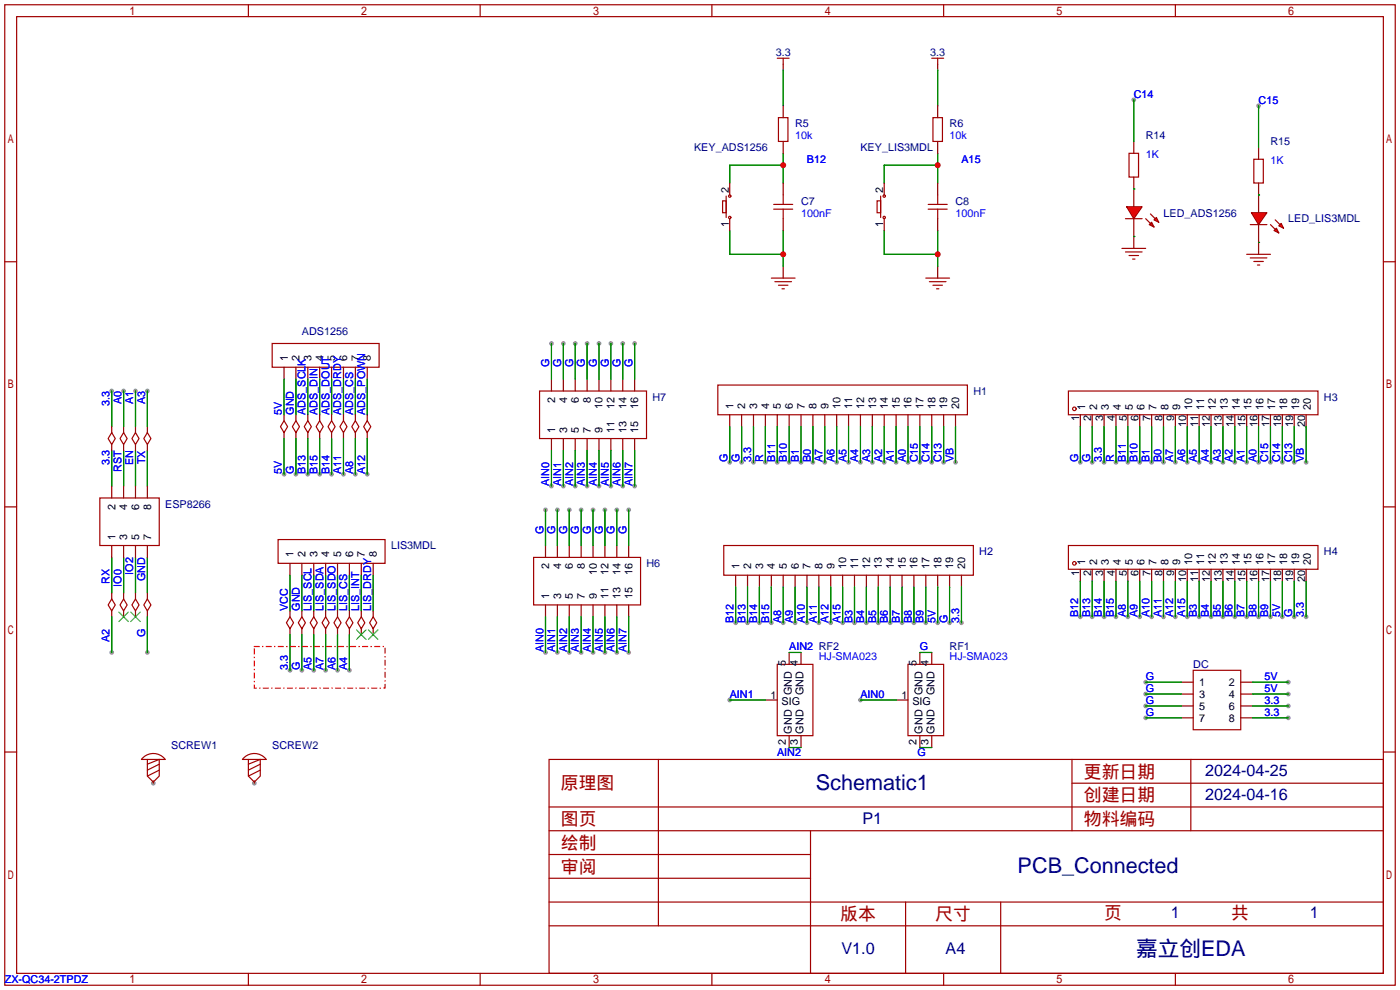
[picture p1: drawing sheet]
<svg xmlns="http://www.w3.org/2000/svg" width="299mm" height="212mm" viewBox="0 0 299 212" stroke-linecap="round" stroke-linejoin="round" font-family="sans-serif">
<g fill="#999">
<circle cx="32.8" cy="167.4" r=".51"/>
<circle cx="54.4" cy="167.4" r=".51"/>
<circle cx="230.9" cy="98.8" r=".51"/>
<circle cx="233.4" cy="98.8" r=".51"/>
<circle cx="236" cy="98.8" r=".51"/>
<circle cx="238.5" cy="98.8" r=".51"/>
<circle cx="243.6" cy="98.8" r=".51"/>
<circle cx="241" cy="98.8" r=".51"/>
<circle cx="248.7" cy="98.8" r=".51"/>
<circle cx="246.1" cy="98.8" r=".51"/>
<circle cx="279.1" cy="98.8" r=".51"/>
<circle cx="276.6" cy="98.8" r=".51"/>
<circle cx="274.1" cy="98.8" r=".51"/>
<circle cx="271.5" cy="98.8" r=".51"/>
<circle cx="269" cy="98.8" r=".51"/>
<circle cx="266.4" cy="98.8" r=".51"/>
<circle cx="263.9" cy="98.8" r=".51"/>
<circle cx="261.4" cy="98.8" r=".51"/>
<circle cx="258.8" cy="98.8" r=".51"/>
<circle cx="256.3" cy="98.8" r=".51"/>
<circle cx="253.7" cy="98.8" r=".51"/>
<circle cx="251.2" cy="98.8" r=".51"/>
<circle cx="230.9" cy="131.8" r=".51"/>
<circle cx="233.4" cy="131.8" r=".51"/>
<circle cx="236" cy="131.8" r=".51"/>
<circle cx="238.5" cy="131.8" r=".51"/>
<circle cx="241" cy="131.8" r=".51"/>
<circle cx="243.6" cy="131.8" r=".51"/>
<circle cx="246.1" cy="131.8" r=".51"/>
<circle cx="248.7" cy="131.8" r=".51"/>
<circle cx="251.2" cy="131.8" r=".51"/>
<circle cx="256.3" cy="131.8" r=".51"/>
<circle cx="258.8" cy="131.8" r=".51"/>
<circle cx="261.4" cy="131.8" r=".51"/>
<circle cx="263.9" cy="131.8" r=".51"/>
<circle cx="266.4" cy="131.8" r=".51"/>
<circle cx="269" cy="131.8" r=".51"/>
<circle cx="271.5" cy="131.8" r=".51"/>
<circle cx="274.1" cy="131.8" r=".51"/>
<circle cx="276.6" cy="131.8" r=".51"/>
<circle cx="279.1" cy="131.8" r=".51"/>
<circle cx="253.7" cy="131.8" r=".51"/>
<circle cx="157.2" cy="133.1" r=".51"/>
<circle cx="159.8" cy="133.1" r=".51"/>
<circle cx="162.3" cy="133.1" r=".51"/>
<circle cx="164.8" cy="133.1" r=".51"/>
<circle cx="167.4" cy="133.1" r=".51"/>
<circle cx="169.9" cy="133.1" r=".51"/>
<circle cx="172.5" cy="133.1" r=".51"/>
<circle cx="175" cy="133.1" r=".51"/>
<circle cx="177.5" cy="133.1" r=".51"/>
<circle cx="182.6" cy="133.1" r=".51"/>
<circle cx="185.2" cy="133.1" r=".51"/>
<circle cx="187.7" cy="133.1" r=".51"/>
<circle cx="190.2" cy="133.1" r=".51"/>
<circle cx="192.8" cy="133.1" r=".51"/>
<circle cx="195.3" cy="133.1" r=".51"/>
<circle cx="197.9" cy="133.1" r=".51"/>
<circle cx="200.4" cy="133.1" r=".51"/>
<circle cx="202.9" cy="133.1" r=".51"/>
<circle cx="205.5" cy="133.1" r=".51"/>
<circle cx="180.1" cy="133.1" r=".51"/>
<circle cx="156" cy="98.8" r=".51"/>
<circle cx="158.5" cy="98.8" r=".51"/>
<circle cx="161" cy="98.8" r=".51"/>
<circle cx="163.6" cy="98.8" r=".51"/>
<circle cx="168.7" cy="98.8" r=".51"/>
<circle cx="166.1" cy="98.8" r=".51"/>
<circle cx="173.7" cy="98.8" r=".51"/>
<circle cx="171.2" cy="98.8" r=".51"/>
<circle cx="204.2" cy="98.8" r=".51"/>
<circle cx="201.7" cy="98.8" r=".51"/>
<circle cx="199.1" cy="98.8" r=".51"/>
<circle cx="196.6" cy="98.8" r=".51"/>
<circle cx="194.1" cy="98.8" r=".51"/>
<circle cx="191.5" cy="98.8" r=".51"/>
<circle cx="189" cy="98.8" r=".51"/>
<circle cx="186.4" cy="98.8" r=".51"/>
<circle cx="183.9" cy="98.8" r=".51"/>
<circle cx="181.4" cy="98.8" r=".51"/>
<circle cx="178.8" cy="98.8" r=".51"/>
<circle cx="176.3" cy="98.8" r=".51"/>
<circle cx="23.9" cy="83.6" r=".51"/>
<circle cx="23.9" cy="139.4" r=".51"/>
<circle cx="26.4" cy="83.6" r=".51"/>
<circle cx="29" cy="83.6" r=".51"/>
<circle cx="31.5" cy="83.6" r=".51"/>
<circle cx="31.5" cy="139.4" r=".51"/>
<circle cx="62" cy="143.3" r=".51"/>
<circle cx="64.5" cy="143.3" r=".51"/>
<circle cx="74.7" cy="143.3" r=".51"/>
<circle cx="67.1" cy="143.3" r=".51"/>
<circle cx="69.6" cy="143.3" r=".51"/>
<circle cx="72.1" cy="143.3" r=".51"/>
<circle cx="275.3" cy="145.8" r=".51"/>
<circle cx="275.3" cy="148.3" r=".51"/>
<circle cx="275.3" cy="150.9" r=".51"/>
<circle cx="275.3" cy="153.4" r=".51"/>
<circle cx="244.9" cy="145.8" r=".51"/>
<circle cx="244.9" cy="148.3" r=".51"/>
<circle cx="244.9" cy="150.9" r=".51"/>
<circle cx="244.9" cy="153.4" r=".51"/>
<circle cx="60.7" cy="101.3" r=".51"/>
<circle cx="63.2" cy="101.3" r=".51"/>
<circle cx="65.8" cy="101.3" r=".51"/>
<circle cx="68.3" cy="101.3" r=".51"/>
<circle cx="70.9" cy="101.3" r=".51"/>
<circle cx="73.4" cy="101.3" r=".51"/>
<circle cx="75.9" cy="101.3" r=".51"/>
<circle cx="78.5" cy="101.3" r=".51"/>
<circle cx="116.6" cy="139.4" r=".51"/>
<circle cx="119.1" cy="139.4" r=".51"/>
<circle cx="121.7" cy="139.4" r=".51"/>
<circle cx="124.2" cy="139.4" r=".51"/>
<circle cx="129.3" cy="139.4" r=".51"/>
<circle cx="131.8" cy="139.4" r=".51"/>
<circle cx="134.4" cy="139.4" r=".51"/>
<circle cx="126.7" cy="139.4" r=".51"/>
<circle cx="116.6" cy="109" r=".51"/>
<circle cx="119.1" cy="109" r=".51"/>
<circle cx="121.7" cy="109" r=".51"/>
<circle cx="124.2" cy="109" r=".51"/>
<circle cx="126.7" cy="109" r=".51"/>
<circle cx="129.3" cy="109" r=".51"/>
<circle cx="131.8" cy="109" r=".51"/>
<circle cx="134.4" cy="109" r=".51"/>
<circle cx="242.3" cy="21.3" r=".51"/>
<circle cx="269" cy="22.6" r=".51"/>
<circle cx="117.9" cy="103.9" r=".51"/>
<circle cx="120.4" cy="103.9" r=".51"/>
<circle cx="122.9" cy="103.9" r=".51"/>
<circle cx="125.5" cy="103.9" r=".51"/>
<circle cx="130.6" cy="103.9" r=".51"/>
<circle cx="133.1" cy="103.9" r=".51"/>
<circle cx="135.6" cy="103.9" r=".51"/>
<circle cx="128" cy="103.9" r=".51"/>
<circle cx="117.9" cy="73.4" r=".51"/>
<circle cx="120.4" cy="73.4" r=".51"/>
<circle cx="122.9" cy="73.4" r=".51"/>
<circle cx="125.5" cy="73.4" r=".51"/>
<circle cx="128" cy="73.4" r=".51"/>
<circle cx="130.6" cy="73.4" r=".51"/>
<circle cx="133.1" cy="73.4" r=".51"/>
<circle cx="135.6" cy="73.4" r=".51"/>
<circle cx="183.9" cy="149.6" r=".51"/>
<circle cx="156" cy="149.6" r=".51"/>
</g>
<g fill="none" stroke="#a10000" stroke-width=".25">
<path d="M1 1h297.2v209.6h-297.2zM3.6 3.6h292.1v204.4h-292.1zM53.1 1v2.6M102.6 1v2.6M152.1 1v2.6M166.1 12.4h2.6M167.4 12.4v1.3M199.1 12.4h2.6M200.4 12.4v1.3M201.7 1v2.6M251.2 1v2.6M166.4 25.1h2v5.1h-2z"/>
<path d="M199.4 25.1h2v5.1h-2zM241.3 32.8h2v5h-2zM1 55.9h2.6M154.4 42.9h.8v2.6h-.8zM155.2 41.9v4.6M164.8 59.4h5.1M165.4 44.7h4M165.4 43.7h4M167.4 41.7v2M167.4 44.7v2M187.5 42.9h.7v2.6h-.7zM188.2 41.9v4.6"/>
<path d="M197.9 59.4h5M198.4 44.7h4M198.4 43.7h4M200.4 41.7v2M200.4 44.7v2M239.8 53.1h5.1M240.5 53.8h3.6M240.5 46.7h3.6M241.3 54.6h2M242.1 55.4h.5M295.7 55.9h2.5M58.2 73.4h22.8v5.1h-22.8z"/>
<path d="M165.6 60.2h3.6M166.4 61h2M167.1 61.7h.5M198.6 60.2h3.6M199.4 61h2M200.2 61.7h.5M23.9 92.5l.7 1.2-.7 1.3-.8-1.3zM26.4 92.5l.8 1.2-.8 1.3-.7-1.3zM29 92.5l.7 1.2-.7 1.3-.8-1.3zM31.5 92.5l.8 1.2-.8 1.3-.8-1.3zM60.7 89.9l.8 1.3-.8 1.3-.8-1.3zM63.2 89.9l.8 1.3-.8 1.3-.7-1.3z"/>
<path d="M65.8 89.9l.7 1.3-.7 1.3-.8-1.3zM68.3 89.9l.8 1.3-.8 1.3-.7-1.3zM70.9 89.9l.7 1.3-.7 1.3-.8-1.3zM73.4 89.9l.8 1.3-.8 1.3-.8-1.3zM75.9 89.9l.8 1.3-.8 1.3-.7-1.3zM78.5 89.9l.7 1.3-.7 1.3-.8-1.3zM153.4 82.3h53.4v6.3h-53.4zM228.3 83.6h53.4v5h-53.4zM1 108.3h2.6M21.3 106.4h12.7v10.2h-12.7zM59.4 115.3h22.9v5.1h-22.9zM114 119.1h22.9v10.2h-22.9z"/>
<path d="M154.7 116.6h53.3v6.3h-53.3zM228.3 116.6h53.4v5.1h-53.4zM295.7 108.3h2.5M23.9 128l.7 1.3-.7 1.3-.8-1.3zM26.4 128l.8 1.3-.8 1.3-.7-1.3zM29 128l.7 1.3-.7 1.3-.8-1.3zM31.5 128l.8 1.3-.8 1.3-.8-1.3zM62 131.8l.7 1.3-.7 1.3-.8-1.3zM64.5 131.8l.8 1.3-.8 1.3-.7-1.3zM67.1 131.8l.7 1.3-.7 1.3-.8-1.3zM69.6 131.8l.8 1.3-.8 1.3-.8-1.3zM72.1 131.8l.8 1.3-.8 1.3-.7-1.3z"/>
<path d="M74.7 131.8l.7 1.3-.7 1.3-.8-1.3zM77.2 131.8l.8 1.3-.8 1.3-.7-1.3zM79.8 131.8l.7 1.3-.7 1.3-.8-1.3zM255 143.3h10.2v12.7h-10.2zM1 160.7h2.6M117.3 162.3h178.4v45.7h-178.4zM117.3 177.5h178.4M117.3 172.5h178.4M140.7 162.3v35.6M173.2 177.5v30.5M229.1 162.3v15.2M229.1 167.4h66.6"/>
<path d="M254.5 162.3v15.2M295.7 160.7h2.5M117.3 182.6h55.9M117.3 197.9h178.4M117.3 192.8h178.4M117.3 187.7h55.9M193.5 192.8v15.2M213.9 192.8v15.2M53.1 208v2.6M102.6 208v2.6M152.1 208v2.6M201.7 208v2.6"/>
<path d="M251.2 208v2.6"/>
<circle cx="156" cy="41.9" r=".25"/>
<circle cx="156" cy="46.5" r=".25"/>
<circle cx="189" cy="41.9" r=".25"/>
<circle cx="189" cy="46.5" r=".25"/>
<circle cx="229.6" cy="87.4" r=".38"/>
<circle cx="229.6" cy="120.4" r=".38"/>
</g>
<g fill="none" stroke="#870000" stroke-width=".25">
<path d="M167.4 13.7v1.3M200.4 13.7v1.3M156 39.1v2.6M167.4 22.6v2.5M167.4 30.2v2.6M167.4 39.1v2.6M189 39.1v2.6M200.4 22.6v2.5M200.4 30.2v2.6M200.4 39.1v2.6M242.3 30.2v2.6M242.3 37.8v2.6"/>
<path d="M156 46.7v2.6M167.4 46.7v2.6M167.4 56.9v2.5M189 46.7v2.6M200.4 46.7v2.6M200.4 56.9v2.5M242.3 50.5v2.6M60.7 78.5v2.5M63.2 78.5v2.5M65.8 78.5v2.5M68.3 78.5v2.5M70.9 78.5v2.5"/>
<path d="M73.4 78.5v2.5M75.9 78.5v2.5M78.5 78.5v2.5M23.9 91.2v1.3M23.9 95v1.3M26.4 91.2v1.3M26.4 95v1.3M29 91.2v1.3M29 95v1.3M31.5 91.2v1.3M31.5 95v1.3M60.7 88.6v1.3"/>
<path d="M60.7 92.5v1.2M63.2 88.6v1.3M63.2 92.5v1.2M65.8 88.6v1.3M65.8 92.5v1.2M68.3 88.6v1.3M68.3 92.5v1.2M70.9 88.6v1.3M70.9 92.5v1.2M73.4 88.6v1.3M73.4 92.5v1.2M75.9 88.6v1.3"/>
<path d="M75.9 92.5v1.2M78.5 88.6v1.3M78.5 92.5v1.2M156 88.6v2.6M158.5 88.6v2.6M161 88.6v2.6M163.6 88.6v2.6M166.1 88.6v2.6M168.7 88.6v2.6M171.2 88.6v2.6M173.7 88.6v2.6M176.3 88.6v2.6"/>
<path d="M178.8 88.6v2.6M181.4 88.6v2.6M183.9 88.6v2.6M186.4 88.6v2.6M189 88.6v2.6M191.5 88.6v2.6M194.1 88.6v2.6M196.6 88.6v2.6M199.1 88.6v2.6M201.7 88.6v2.6M204.2 88.6v2.6M230.9 88.6v2.6"/>
<path d="M233.4 88.6v2.6M236 88.6v2.6M238.5 88.6v2.6M241 88.6v2.6M243.6 88.6v2.6M246.1 88.6v2.6M248.7 88.6v2.6M251.2 88.6v2.6M253.7 88.6v2.6M256.3 88.6v2.6M258.8 88.6v2.6M261.4 88.6v2.6"/>
<path d="M263.9 88.6v2.6M266.4 88.6v2.6M269 88.6v2.6M271.5 88.6v2.6M274.1 88.6v2.6M276.6 88.6v2.6M279.1 88.6v2.6M23.9 103.9v2.5M23.9 116.6v2.5M26.4 103.9v2.5M26.4 116.6v2.5M29 103.9v2.5"/>
<path d="M29 116.6v2.5M31.5 103.9v2.5M31.5 116.6v2.5M116.6 116.6v2.5M119.1 116.6v2.5M121.7 116.6v2.5M124.2 116.6v2.5M126.7 116.6v2.5M129.3 116.6v2.5M131.8 116.6v2.5M134.4 116.6v2.5M23.9 126.7v1.3"/>
<path d="M23.9 130.6v1.2M26.4 126.7v1.3M26.4 130.6v1.2M29 126.7v1.3M29 130.6v1.2M31.5 126.7v1.3M31.5 130.6v1.2M62 120.4v2.5M62 130.6v1.2M62 134.4v1.2M64.5 120.4v2.5M64.5 130.6v1.2"/>
<path d="M64.5 134.4v1.2M67.1 120.4v2.5M67.1 130.6v1.2M67.1 134.4v1.2M69.6 120.4v2.5M69.6 130.6v1.2M69.6 134.4v1.2M72.1 120.4v2.5M72.1 130.6v1.2M72.1 134.4v1.2M74.7 120.4v2.5M74.7 130.6v1.2"/>
<path d="M74.7 134.4v1.2M77.2 120.4v2.5M77.2 130.6v1.2M77.2 134.4v1.2M79.8 120.4v2.5M79.8 130.6v1.2M79.8 134.4v1.2M116.6 129.3v2.5M119.1 129.3v2.5M121.7 129.3v2.5M124.2 129.3v2.5M126.7 129.3v2.5"/>
<path d="M129.3 129.3v2.5M131.8 129.3v2.5M134.4 129.3v2.5M157.2 122.9v2.6M159.8 122.9v2.6M162.3 122.9v2.6M164.8 122.9v2.6M167.4 122.9v2.6M169.9 122.9v2.6M172.5 122.9v2.6M175 122.9v2.6M177.5 122.9v2.6"/>
<path d="M180.1 122.9v2.6M182.6 122.9v2.6M185.2 122.9v2.6M187.7 122.9v2.6M190.2 122.9v2.6M192.8 122.9v2.6M195.3 122.9v2.6M197.9 122.9v2.6M200.4 122.9v2.6M202.9 122.9v2.6M205.5 122.9v2.6M230.9 121.7v2.5"/>
<path d="M233.4 121.7v2.5M236 121.7v2.5M238.5 121.7v2.5M241 121.7v2.5M243.6 121.7v2.5M246.1 121.7v2.5M248.7 121.7v2.5M251.2 121.7v2.5M253.7 121.7v2.5M256.3 121.7v2.5M258.8 121.7v2.5M261.4 121.7v2.5"/>
<path d="M263.9 121.7v2.5M266.4 121.7v2.5M269 121.7v2.5M271.5 121.7v2.5M274.1 121.7v2.5M276.6 121.7v2.5M279.1 121.7v2.5M252.5 145.8h2.5M252.5 148.3h2.5M252.5 150.9h2.5M252.5 153.4h2.5M265.2 145.8h2.5"/>
<path d="M265.2 148.3h2.5M265.2 150.9h2.5M265.2 153.4h2.5"/>
</g>
<g fill="none" stroke="#008700" stroke-width=".25">
<path d="M167.4 15v7.6M200.4 15v7.6M167.4 32.8v6.3M167.4 35.3h-11.4v3.8M200.4 32.8v6.3M200.4 35.3h-11.4v3.8M242.3 21.3v8.9M156 49.3v5.1h11.4M167.4 49.3v7.6M189 49.3v5.1h11.4M200.4 49.3v7.6M23.9 83.6v7.6"/>
<path d="M23.9 96.3v7.6M26.4 83.6v7.6M26.4 96.3v7.6M29 83.6v7.6M29 96.3v7.6M31.5 83.6v7.6M31.5 96.3v7.6M60.7 81v7.6M60.7 93.7v7.6M63.2 81v7.6M63.2 93.7v7.6M65.8 81v7.6"/>
<path d="M65.8 93.7v7.6M68.3 81v7.6M68.3 93.7v7.6M70.9 81v7.6M70.9 93.7v7.6M73.4 81v7.6M73.4 93.7v7.6M75.9 81v7.6M75.9 93.7v7.6M78.5 81v7.6M78.5 93.7v7.6M156 91.2v7.6"/>
<path d="M158.5 91.2v7.6M161 91.2v7.6M163.6 91.2v7.6M166.1 91.2v7.6M168.7 91.2v7.6M171.2 91.2v7.6M173.7 91.2v7.6M176.3 91.2v7.6M178.8 91.2v7.6M181.4 91.2v7.6M183.9 91.2v7.6M186.4 91.2v7.6"/>
<path d="M189 91.2v7.6M191.5 91.2v7.6M194.1 91.2v7.6M196.6 91.2v7.6M199.1 91.2v7.6M201.7 91.2v7.6M204.2 91.2v7.6M230.9 91.2v7.6M233.4 91.2v7.6M236 91.2v7.6M238.5 91.2v7.6M241 91.2v7.6"/>
<path d="M243.6 91.2v7.6M246.1 91.2v7.6M248.7 91.2v7.6M251.2 91.2v7.6M253.7 91.2v7.6M256.3 91.2v7.6M258.8 91.2v7.6M261.4 91.2v7.6M263.9 91.2v7.6M266.4 91.2v7.6M269 91.2v7.6M271.5 91.2v7.6"/>
<path d="M274.1 91.2v7.6M276.6 91.2v7.6M279.1 91.2v7.6M23.9 119.1v7.6M26.4 119.1v7.6M29 119.1v7.6M31.5 119.1v7.6M116.6 109v7.6M119.1 109v7.6M121.7 109v7.6M124.2 109v7.6M126.7 109v7.6"/>
<path d="M129.3 109v7.6M131.8 109v7.6M134.4 109v7.6M23.9 131.8v7.6M31.5 131.8v7.6M62 122.9v7.7M62 135.6v7.7M64.5 122.9v7.7M64.5 135.6v7.7M67.1 122.9v7.7M67.1 135.6v7.7M69.6 122.9v7.7"/>
<path d="M69.6 135.6v7.7M72.1 122.9v7.7M72.1 135.6v7.7M74.7 122.9v7.7M74.7 135.6v7.7M77.2 122.9v7.7M79.8 122.9v7.7M116.6 131.8v7.6M119.1 131.8v7.6M121.7 131.8v7.6M124.2 131.8v7.6M126.7 131.8v7.6"/>
<path d="M129.3 131.8v7.6M131.8 131.8v7.6M134.4 131.8v7.6M157.2 125.5v7.6M159.8 125.5v7.6M162.3 125.5v7.6M164.8 125.5v7.6M167.4 125.5v7.6M169.9 125.5v7.6M172.5 125.5v7.6M175 125.5v7.6M177.5 125.5v7.6"/>
<path d="M180.1 125.5v7.6M182.6 125.5v7.6M185.2 125.5v7.6M187.7 125.5v7.6M190.2 125.5v7.6M192.8 125.5v7.6M195.3 125.5v7.6M197.9 125.5v7.6M200.4 125.5v7.6M202.9 125.5v7.6M205.5 125.5v7.6M230.9 124.2v7.6"/>
<path d="M233.4 124.2v7.6M236 124.2v7.6M238.5 124.2v7.6M241 124.2v7.6M243.6 124.2v7.6M246.1 124.2v7.6M248.7 124.2v7.6M251.2 124.2v7.6M253.7 124.2v7.6M256.3 124.2v7.6M258.8 124.2v7.6M261.4 124.2v7.6"/>
<path d="M263.9 124.2v7.6M266.4 124.2v7.6M269 124.2v7.6M271.5 124.2v7.6M274.1 124.2v7.6M276.6 124.2v7.6M279.1 124.2v7.6M244.9 145.8h7.6M244.9 148.3h7.6M244.9 150.9h7.6M244.9 153.4h7.6M267.7 145.8h7.6"/>
<path d="M267.7 148.3h7.6M267.7 150.9h7.6M267.7 153.4h7.6"/>
</g>
<path d="M25.4 130.8l2 2M27.4 130.8l-2 2M27.9 130.8l2.1 2M30 130.8l-2.1 2M76.2 134.6l2 2.1M78.2 134.6l-2 2.1M78.7 134.6l2.1 2.1M80.8 134.6l-2.1 2.1" fill="none" stroke="#3c3" stroke-width=".25"/>
<path d="M54.4 138.2h27.9v8.9h-27.9z" fill="none" stroke="#f00" stroke-width=".25" stroke-dasharray="1 .8 0 .8"/>
<g fill="#f00" stroke="#a10000" stroke-width=".25">
<path d="M240.8 44.2h3.3l-1.8 2.5z"/>
<path d="M246.6 47l.5-.5 .5 1z"/>
<path d="M245.6 48l.5-.5 .5 1z"/>
</g>
<path d="M268 34h2v5.1h-2zM244.9 46.7l1 1.1M245.9 45.7l1 1M266.4 54.4h5.1M267.2 55.1h3.6M267.2 48h3.6M268 55.9h2M268.7 56.6h.5" fill="none" stroke="#a10000" stroke-width=".25"/>
<path d="M269 31.5v2.5M269 39.1v2.6M242.3 40.4v3.8M242.3 46.7v3.8M269 51.8v2.6" fill="none" stroke="#870000" stroke-width=".25"/>
<path d="M269 22.6v8.9M242.3 40.4h.1M242.3 50.5h.1" fill="none" stroke="#008700" stroke-width=".25"/>
<g fill="#f00" stroke="#a10000" stroke-width=".25">
<path d="M267.5 45.5h3.3l-1.8 2.5z"/>
<path d="M273.3 48.3l.5-.5 .5 1z"/>
<path d="M272.3 49.3l.5-.5 .5 1z"/>
</g>
<g fill="none" stroke="#a10000" stroke-width=".25">
<path d="M271.5 48l1 1M272.5 47l1.1 1M115.3 83.6h22.9v10.1h-22.9zM166.1 142h7.6v15.2h-7.6zM194.1 142h7.6v15.2h-7.6zM30.7 161.8a3.2 3.2 0 0 1 4.6 .5h-5.1zM31.5 162.3v3.6l1.3 1.2 1.2-1.2v-3.6l-2.5 1M34 163.3l-2.5 1.3M34 164.6l-2.5 1.3M52.3 161.8a3.2 3.2 0 0 1 4.6 .5h-5.1zM53.1 162.3v3.6l1.3 1.2 1.2-1.2v-3.6l-2.5 1M55.6 163.3l-2.5 1.3"/>
<path d="M55.6 164.6l-2.5 1.3"/>
</g>
<g fill="none" stroke="#870000" stroke-width=".25">
<path d="M269 41.7v3.8M269 48v3.8M117.9 81v2.6M117.9 93.7v2.6M120.4 81v2.6M120.4 93.7v2.6M122.9 81v2.6M122.9 93.7v2.6M125.5 81v2.6M125.5 93.7v2.6M128 81v2.6M128 93.7v2.6"/>
<path d="M130.6 81v2.6M130.6 93.7v2.6M133.1 81v2.6M133.1 93.7v2.6M135.6 81v2.6M135.6 93.7v2.6M168.7 139.4v2.6M171.2 139.4v2.6M196.6 139.4v2.6M199.1 139.4v2.6M163.6 149.6h2.5M168.7 157.2v2.6"/>
<path d="M171.2 157.2v2.6M191.5 149.6h2.6M196.6 157.2v2.6M199.1 157.2v2.6M32.8 166.9v.5M54.4 166.9v.5"/>
</g>
<g fill="none" stroke="#008700" stroke-width=".25">
<path d="M269 41.7h.1M269 51.8h.1M117.9 73.4v7.6M120.4 73.4v7.6M122.9 73.4v7.6M125.5 73.4v7.6M128 73.4v7.6M130.6 73.4v7.6M133.1 73.4v7.6M135.6 73.4v7.6M117.9 96.3v7.6M120.4 96.3v7.6"/>
<path d="M122.9 96.3v7.6M125.5 96.3v7.6M128 96.3v7.6M130.6 96.3v7.6M133.1 96.3v7.6M135.6 96.3v7.6M168.7 139.4h2.5M196.6 139.4h2.5M156 149.6h7.6M168.7 159.8h2.5M183.9 149.6h7.6M196.6 159.8h2.5"/>
</g>
<g fill="#c00">
<circle cx="167.4" cy="54.4" r=".63"/>
<circle cx="167.4" cy="35.3" r=".63"/>
<circle cx="200.4" cy="54.4" r=".63"/>
<circle cx="200.4" cy="35.3" r=".63"/>
</g>
<g font-size="4.6" fill="#000080">
<text x="174.4" y="168.8">Schematic1</text>
<text x="217.5" y="186.6">PCB_Connected</text>
<text x="242.8" y="204.3">嘉立创EDA</text>
</g>
<g font-size="3.8" fill="#a00000">
<text x="231.6" y="166.2">更新日期</text>
<text x="119.9" y="168.7">原理图</text>
<text x="231.6" y="171.3">创建日期</text>
<text x="119.9" y="176.3">图页</text>
<text x="231.6" y="176.3">物料编码</text>
<text x="119.9" y="181.4">绘制</text>
<text x="119.9" y="186.5">审阅</text>
<text x="179.6" y="196.7">版本</text>
<text x="199.9" y="196.7">尺寸</text>
<text x="236" y="196.4">页</text>
<text x="263.1" y="196.4">共</text>
</g>
<g font-size="3.5" fill="#000080">
<text x="257.6" y="165.9">2024-04-25</text>
<text x="257.6" y="171">2024-04-16</text>
<text x="184.3" y="176">P1</text>
<text x="250.2" y="196.1">1</text>
<text x="280" y="196.1">1</text>
<text x="179.8" y="204">V1.0</text>
<text x="202.1" y="204">A4</text>
</g>
<g font-size="2.3" fill="#000080">
<text x="165.8" y="11.9">3.3</text>
<text x="198.8" y="11.9">3.3</text>
<text x="169.9" y="27.2">R5</text>
<text x="202.9" y="27.2">R6</text>
<text x="244.9" y="29.8">R14</text>
<text x="148.3" y="32.3">KEY_ADS1256</text>
<text x="183.9" y="32.3">KEY_LIS3MDL</text>
<text x="271.5" y="31">R15</text>
<text x="171.2" y="43.7">C7</text>
<text x="204.2" y="43.7">C8</text>
<text x="248.7" y="46.3">LED_ADS1256</text>
<text x="275.3" y="47.5">LED_LIS3MDL</text>
<text x="64.5" y="71.7">ADS1256</text>
<text x="139.4" y="85.6">H7</text>
<text x="208" y="84.4">H1</text>
<text x="283" y="85.6">H3</text>
<text x="35.3" y="108.5">ESP8266</text>
<text x="83.6" y="117.4">LIS3MDL</text>
<text x="209.3" y="118.7">H2</text>
<text x="283" y="118.7">H4</text>
<text x="138.2" y="121.2">H6</text>
<text x="202.9" y="139">RF1</text>
<text x="255" y="142.8">DC</text>
<text x="36.6" y="160.1">SCREW1</text>
<text x="58.2" y="160.1">SCREW2</text>
</g>
<g font-size="2.3" fill="#00f">
<text x="242.3" y="20.9">C14</text>
<text x="269" y="22.1">C15</text>
<text x="169.9" y="29.8">10k</text>
<text x="202.9" y="29.8">10k</text>
<text x="172.5" y="34.8">B12</text>
<text x="205.5" y="34.8">A15</text>
<text x="244.9" y="33.8">1K</text>
<text x="271.5" y="35.1">1K</text>
<text x="171.2" y="46.3">100nF</text>
<text x="204.2" y="46.3">100nF</text>
<text x="117.4" y="78.5" transform="rotate(-90 117.4 78.5)">G</text>
<text x="119.9" y="78.5" transform="rotate(-90 119.9 78.5)">G</text>
<text x="122.5" y="78.5" transform="rotate(-90 122.5 78.5)">G</text>
<text x="125" y="78.5" transform="rotate(-90 125 78.5)">G</text>
<text x="127.6" y="78.5" transform="rotate(-90 127.6 78.5)">G</text>
<text x="130.1" y="78.5" transform="rotate(-90 130.1 78.5)">G</text>
<text x="132.6" y="78.5" transform="rotate(-90 132.6 78.5)">G</text>
<text x="135.2" y="78.5" transform="rotate(-90 135.2 78.5)">G</text>
<text x="23.4" y="86.8" transform="rotate(-90 23.4 86.8)">3.3</text>
<text x="26" y="86.4" transform="rotate(-90 26 86.4)">A0</text>
<text x="28.5" y="86.4" transform="rotate(-90 28.5 86.4)">A1</text>
<text x="31" y="86.4" transform="rotate(-90 31 86.4)">A3</text>
<text x="60.2" y="88.6" transform="rotate(-90 60.2 88.6)">5V</text>
<text x="62.8" y="88.6" transform="rotate(-90 62.8 88.6)">GND</text>
<text x="65.3" y="88.6" transform="rotate(-90 65.3 88.6)">ADS_SCLK</text>
<text x="67.9" y="88.6" transform="rotate(-90 67.9 88.6)">ADS_DIN</text>
<text x="70.4" y="88.6" transform="rotate(-90 70.4 88.6)">ADS_DOUT</text>
<text x="72.9" y="88.6" transform="rotate(-90 72.9 88.6)">ADS_DRDY</text>
<text x="75.5" y="88.6" transform="rotate(-90 75.5 88.6)">ADS_CS</text>
<text x="78" y="88.6" transform="rotate(-90 78 88.6)">ADS_POWN</text>
<text x="23.4" y="99.5" transform="rotate(-90 23.4 99.5)">3.3</text>
<text x="26" y="100.9" transform="rotate(-90 26 100.9)">RST</text>
<text x="28.5" y="99.5" transform="rotate(-90 28.5 99.5)">EN</text>
<text x="31" y="99.2" transform="rotate(-90 31 99.2)">TX</text>
<text x="60.2" y="101.3" transform="rotate(-90 60.2 101.3)">5V</text>
<text x="62.8" y="101.3" transform="rotate(-90 62.8 101.3)">G</text>
<text x="65.3" y="101.3" transform="rotate(-90 65.3 101.3)">B13</text>
<text x="67.9" y="101.3" transform="rotate(-90 67.9 101.3)">B15</text>
<text x="70.4" y="101.3" transform="rotate(-90 70.4 101.3)">B14</text>
<text x="72.9" y="101.3" transform="rotate(-90 72.9 101.3)">A11</text>
<text x="75.5" y="101.3" transform="rotate(-90 75.5 101.3)">A8</text>
<text x="78" y="101.3" transform="rotate(-90 78 101.3)">A12</text>
<text x="155.5" y="98.8" transform="rotate(-90 155.5 98.8)">G</text>
<text x="158" y="98.8" transform="rotate(-90 158 98.8)">G</text>
<text x="160.6" y="98.8" transform="rotate(-90 160.6 98.8)">3.3</text>
<text x="163.1" y="98.8" transform="rotate(-90 163.1 98.8)">R</text>
<text x="165.7" y="98.8" transform="rotate(-90 165.7 98.8)">B11</text>
<text x="168.2" y="98.8" transform="rotate(-90 168.2 98.8)">B10</text>
<text x="170.7" y="98.8" transform="rotate(-90 170.7 98.8)">B1</text>
<text x="173.3" y="98.8" transform="rotate(-90 173.3 98.8)">B0</text>
<text x="175.8" y="98.8" transform="rotate(-90 175.8 98.8)">A7</text>
<text x="178.4" y="98.8" transform="rotate(-90 178.4 98.8)">A6</text>
<text x="180.9" y="98.8" transform="rotate(-90 180.9 98.8)">A5</text>
<text x="183.4" y="98.8" transform="rotate(-90 183.4 98.8)">A4</text>
<text x="186" y="98.8" transform="rotate(-90 186 98.8)">A3</text>
<text x="188.5" y="98.8" transform="rotate(-90 188.5 98.8)">A2</text>
<text x="191.1" y="98.8" transform="rotate(-90 191.1 98.8)">A1</text>
<text x="193.6" y="98.8" transform="rotate(-90 193.6 98.8)">A0</text>
<text x="196.1" y="98.8" transform="rotate(-90 196.1 98.8)">C15</text>
<text x="198.7" y="98.8" transform="rotate(-90 198.7 98.8)">C14</text>
<text x="201.2" y="98.8" transform="rotate(-90 201.2 98.8)">C13</text>
<text x="203.8" y="98.8" transform="rotate(-90 203.8 98.8)">VB</text>
<text x="230.4" y="98.8" transform="rotate(-90 230.4 98.8)">G</text>
<text x="233" y="98.8" transform="rotate(-90 233 98.8)">G</text>
<text x="235.5" y="98.8" transform="rotate(-90 235.5 98.8)">3.3</text>
<text x="238" y="98.8" transform="rotate(-90 238 98.8)">R</text>
<text x="240.6" y="98.8" transform="rotate(-90 240.6 98.8)">B11</text>
<text x="243.1" y="98.8" transform="rotate(-90 243.1 98.8)">B10</text>
<text x="245.7" y="98.8" transform="rotate(-90 245.7 98.8)">B1</text>
<text x="248.2" y="98.8" transform="rotate(-90 248.2 98.8)">B0</text>
<text x="250.7" y="98.8" transform="rotate(-90 250.7 98.8)">A7</text>
<text x="253.3" y="98.8" transform="rotate(-90 253.3 98.8)">A6</text>
<text x="255.8" y="98.8" transform="rotate(-90 255.8 98.8)">A5</text>
<text x="258.4" y="98.8" transform="rotate(-90 258.4 98.8)">A4</text>
<text x="260.9" y="98.8" transform="rotate(-90 260.9 98.8)">A3</text>
<text x="263.4" y="98.8" transform="rotate(-90 263.4 98.8)">A2</text>
<text x="266" y="98.8" transform="rotate(-90 266 98.8)">A1</text>
<text x="268.5" y="98.8" transform="rotate(-90 268.5 98.8)">A0</text>
<text x="271.1" y="98.8" transform="rotate(-90 271.1 98.8)">C15</text>
<text x="273.6" y="98.8" transform="rotate(-90 273.6 98.8)">C14</text>
<text x="276.1" y="98.8" transform="rotate(-90 276.1 98.8)">C13</text>
<text x="278.7" y="98.8" transform="rotate(-90 278.7 98.8)">VB</text>
<text x="117.4" y="103.9" transform="rotate(-90 117.4 103.9)">AIN0</text>
<text x="119.9" y="103.9" transform="rotate(-90 119.9 103.9)">AIN1</text>
<text x="122.5" y="103.9" transform="rotate(-90 122.5 103.9)">AIN2</text>
<text x="125" y="103.9" transform="rotate(-90 125 103.9)">AIN3</text>
<text x="127.6" y="103.9" transform="rotate(-90 127.6 103.9)">AIN4</text>
<text x="130.1" y="103.9" transform="rotate(-90 130.1 103.9)">AIN5</text>
<text x="132.6" y="103.9" transform="rotate(-90 132.6 103.9)">AIN6</text>
<text x="135.2" y="103.9" transform="rotate(-90 135.2 103.9)">AIN7</text>
<text x="116.1" y="114" transform="rotate(-90 116.1 114)">G</text>
<text x="118.7" y="114" transform="rotate(-90 118.7 114)">G</text>
<text x="121.2" y="114" transform="rotate(-90 121.2 114)">G</text>
<text x="123.7" y="114" transform="rotate(-90 123.7 114)">G</text>
<text x="126.3" y="114" transform="rotate(-90 126.3 114)">G</text>
<text x="128.8" y="114" transform="rotate(-90 128.8 114)">G</text>
<text x="131.4" y="114" transform="rotate(-90 131.4 114)">G</text>
<text x="133.9" y="114" transform="rotate(-90 133.9 114)">G</text>
<text x="23.4" y="124.9" transform="rotate(-90 23.4 124.9)">RX</text>
<text x="26" y="125.4" transform="rotate(-90 26 125.4)">IO0</text>
<text x="28.5" y="122.8" transform="rotate(-90 28.5 122.8)">IO2</text>
<text x="31" y="124.3" transform="rotate(-90 31 124.3)">GND</text>
<text x="61.5" y="130.6" transform="rotate(-90 61.5 130.6)">VCC</text>
<text x="64.1" y="130.6" transform="rotate(-90 64.1 130.6)">GND</text>
<text x="66.6" y="130.6" transform="rotate(-90 66.6 130.6)">LIS_SCL</text>
<text x="69.1" y="130.6" transform="rotate(-90 69.1 130.6)">LIS_SDA</text>
<text x="71.7" y="130.6" transform="rotate(-90 71.7 130.6)">LIS_SDO</text>
<text x="74.2" y="130.6" transform="rotate(-90 74.2 130.6)">LIS_CS</text>
<text x="76.8" y="130.6" transform="rotate(-90 76.8 130.6)">LIS_INT</text>
<text x="79.3" y="130.6" transform="rotate(-90 79.3 130.6)">LIS_DRDY</text>
<text x="230.4" y="131.8" transform="rotate(-90 230.4 131.8)">B12</text>
<text x="233" y="131.8" transform="rotate(-90 233 131.8)">B13</text>
<text x="235.5" y="131.8" transform="rotate(-90 235.5 131.8)">B14</text>
<text x="238" y="131.8" transform="rotate(-90 238 131.8)">B15</text>
<text x="240.6" y="131.8" transform="rotate(-90 240.6 131.8)">A8</text>
<text x="243.1" y="131.8" transform="rotate(-90 243.1 131.8)">A9</text>
<text x="245.7" y="131.8" transform="rotate(-90 245.7 131.8)">A10</text>
<text x="248.2" y="131.8" transform="rotate(-90 248.2 131.8)">A11</text>
<text x="250.7" y="131.8" transform="rotate(-90 250.7 131.8)">A12</text>
<text x="253.3" y="131.8" transform="rotate(-90 253.3 131.8)">A15</text>
<text x="255.8" y="131.8" transform="rotate(-90 255.8 131.8)">B3</text>
<text x="258.4" y="131.8" transform="rotate(-90 258.4 131.8)">B4</text>
<text x="260.9" y="131.8" transform="rotate(-90 260.9 131.8)">B5</text>
<text x="263.4" y="131.8" transform="rotate(-90 263.4 131.8)">B6</text>
<text x="266" y="131.8" transform="rotate(-90 266 131.8)">B7</text>
<text x="268.5" y="131.8" transform="rotate(-90 268.5 131.8)">B8</text>
<text x="271.1" y="131.8" transform="rotate(-90 271.1 131.8)">B9</text>
<text x="273.6" y="131.8" transform="rotate(-90 273.6 131.8)">5V</text>
<text x="276.1" y="131.8" transform="rotate(-90 276.1 131.8)">G</text>
<text x="278.7" y="131.8" transform="rotate(-90 278.7 131.8)">3.3</text>
<text x="23.4" y="137.2" transform="rotate(-90 23.4 137.2)">A2</text>
<text x="31" y="136.2" transform="rotate(-90 31 136.2)">G</text>
<text x="156.8" y="133.1" transform="rotate(-90 156.8 133.1)">B12</text>
<text x="159.3" y="133.1" transform="rotate(-90 159.3 133.1)">B13</text>
<text x="161.8" y="133.1" transform="rotate(-90 161.8 133.1)">B14</text>
<text x="164.4" y="133.1" transform="rotate(-90 164.4 133.1)">B15</text>
<text x="166.9" y="133.1" transform="rotate(-90 166.9 133.1)">A8</text>
<text x="169.5" y="133.1" transform="rotate(-90 169.5 133.1)">A9</text>
<text x="172" y="133.1" transform="rotate(-90 172 133.1)">A10</text>
<text x="174.5" y="133.1" transform="rotate(-90 174.5 133.1)">A11</text>
<text x="177.1" y="133.1" transform="rotate(-90 177.1 133.1)">A12</text>
<text x="179.6" y="133.1" transform="rotate(-90 179.6 133.1)">A15</text>
<text x="182.2" y="133.1" transform="rotate(-90 182.2 133.1)">B3</text>
<text x="184.7" y="133.1" transform="rotate(-90 184.7 133.1)">B4</text>
<text x="187.2" y="133.1" transform="rotate(-90 187.2 133.1)">B5</text>
<text x="189.8" y="133.1" transform="rotate(-90 189.8 133.1)">B6</text>
<text x="192.3" y="133.1" transform="rotate(-90 192.3 133.1)">B7</text>
<text x="194.9" y="133.1" transform="rotate(-90 194.9 133.1)">B8</text>
<text x="197.4" y="133.1" transform="rotate(-90 197.4 133.1)">B9</text>
<text x="199.9" y="133.1" transform="rotate(-90 199.9 133.1)">5V</text>
<text x="202.5" y="133.1" transform="rotate(-90 202.5 133.1)">G</text>
<text x="205" y="133.1" transform="rotate(-90 205 133.1)">3.3</text>
<text x="61.5" y="143.3" transform="rotate(-90 61.5 143.3)">3.3</text>
<text x="64.1" y="143.3" transform="rotate(-90 64.1 143.3)">G</text>
<text x="66.6" y="143.3" transform="rotate(-90 66.6 143.3)">A5</text>
<text x="69.1" y="143.3" transform="rotate(-90 69.1 143.3)">A7</text>
<text x="71.7" y="143.3" transform="rotate(-90 71.7 143.3)">A6</text>
<text x="74.2" y="143.3" transform="rotate(-90 74.2 143.3)">A4</text>
<text x="116.1" y="139.4" transform="rotate(-90 116.1 139.4)">AIN0</text>
<text x="118.7" y="139.4" transform="rotate(-90 118.7 139.4)">AIN1</text>
<text x="121.2" y="139.4" transform="rotate(-90 121.2 139.4)">AIN2</text>
<text x="123.7" y="139.4" transform="rotate(-90 123.7 139.4)">AIN3</text>
<text x="126.3" y="139.4" transform="rotate(-90 126.3 139.4)">AIN4</text>
<text x="128.8" y="139.4" transform="rotate(-90 128.8 139.4)">AIN5</text>
<text x="131.4" y="139.4" transform="rotate(-90 131.4 139.4)">AIN6</text>
<text x="133.9" y="139.4" transform="rotate(-90 133.9 139.4)">AIN7</text>
<text x="168.7" y="139">AIN2 RF2</text>
<text x="175" y="141">HJ-SMA023</text>
<text x="196.6" y="139">G</text>
<text x="202.9" y="141">HJ-SMA023</text>
<text x="156" y="149.1">AIN1</text>
<text x="183.9" y="149.1">AIN0</text>
<text x="244.9" y="145.3">G</text>
<text x="244.9" y="147.9">G</text>
<text x="270.3" y="145.3">5V</text>
<text x="270.3" y="147.9">5V</text>
<text x="244.9" y="150.4">G</text>
<text x="244.9" y="153">G</text>
<text x="270.3" y="150.4">3.3</text>
<text x="270.3" y="153">3.3</text>
<text x="166.1" y="161.6">AIN2</text>
<text x="196.1" y="161.6">G</text>
<text x="1" y="210.1">ZX-QC34-2TPDZ</text>
</g>
<g font-size="2.3">
<text x="155.7" y="41.1" transform="rotate(-90 155.7 41.1)">2</text>
<text x="188.8" y="41.1" transform="rotate(-90 188.8 41.1)">2</text>
<text x="155.7" y="48.5" transform="rotate(-90 155.7 48.5)">1</text>
<text x="188.8" y="48.5" transform="rotate(-90 188.8 48.5)">1</text>
<text x="61.5" y="77.2" transform="rotate(-90 61.5 77.2)">1</text>
<text x="64" y="77.2" transform="rotate(-90 64 77.2)">2</text>
<text x="66.6" y="77.2" transform="rotate(-90 66.6 77.2)">3</text>
<text x="69.1" y="77.2" transform="rotate(-90 69.1 77.2)">4</text>
<text x="71.7" y="77.2" transform="rotate(-90 71.7 77.2)">5</text>
<text x="74.2" y="77.2" transform="rotate(-90 74.2 77.2)">6</text>
<text x="76.7" y="77.2" transform="rotate(-90 76.7 77.2)">7</text>
<text x="79.3" y="77.2" transform="rotate(-90 79.3 77.2)">8</text>
<text x="118.6" y="86.1" transform="rotate(-90 118.6 86.1)">2</text>
<text x="121.2" y="86.1" transform="rotate(-90 121.2 86.1)">4</text>
<text x="123.7" y="86.1" transform="rotate(-90 123.7 86.1)">6</text>
<text x="126.3" y="86.1" transform="rotate(-90 126.3 86.1)">8</text>
<text x="128.8" y="87.4" transform="rotate(-90 128.8 87.4)">10</text>
<text x="131.3" y="87.4" transform="rotate(-90 131.3 87.4)">12</text>
<text x="133.9" y="87.4" transform="rotate(-90 133.9 87.4)">14</text>
<text x="136.4" y="87.4" transform="rotate(-90 136.4 87.4)">16</text>
<text x="156.7" y="87.4" transform="rotate(-90 156.7 87.4)">1</text>
<text x="159.3" y="87.4" transform="rotate(-90 159.3 87.4)">2</text>
<text x="161.8" y="87.4" transform="rotate(-90 161.8 87.4)">3</text>
<text x="164.4" y="87.4" transform="rotate(-90 164.4 87.4)">4</text>
<text x="166.9" y="87.4" transform="rotate(-90 166.9 87.4)">5</text>
<text x="169.4" y="87.4" transform="rotate(-90 169.4 87.4)">6</text>
<text x="172" y="87.4" transform="rotate(-90 172 87.4)">7</text>
<text x="174.5" y="87.4" transform="rotate(-90 174.5 87.4)">8</text>
<text x="177.1" y="87.4" transform="rotate(-90 177.1 87.4)">9</text>
<text x="179.6" y="87.4" transform="rotate(-90 179.6 87.4)">10</text>
<text x="182.1" y="87.4" transform="rotate(-90 182.1 87.4)">11</text>
<text x="184.7" y="87.4" transform="rotate(-90 184.7 87.4)">12</text>
<text x="187.2" y="87.4" transform="rotate(-90 187.2 87.4)">13</text>
<text x="189.8" y="87.4" transform="rotate(-90 189.8 87.4)">14</text>
<text x="192.3" y="87.4" transform="rotate(-90 192.3 87.4)">15</text>
<text x="194.8" y="87.4" transform="rotate(-90 194.8 87.4)">16</text>
<text x="197.4" y="87.4" transform="rotate(-90 197.4 87.4)">17</text>
<text x="199.9" y="87.4" transform="rotate(-90 199.9 87.4)">18</text>
<text x="202.5" y="87.4" transform="rotate(-90 202.5 87.4)">19</text>
<text x="205" y="87.4" transform="rotate(-90 205 87.4)">20</text>
<text x="231.9" y="87.7" transform="rotate(-90 231.9 87.7)">1</text>
<text x="234.5" y="87.7" transform="rotate(-90 234.5 87.7)">2</text>
<text x="237" y="87.7" transform="rotate(-90 237 87.7)">3</text>
<text x="239.5" y="87.7" transform="rotate(-90 239.5 87.7)">4</text>
<text x="242.1" y="87.7" transform="rotate(-90 242.1 87.7)">5</text>
<text x="244.6" y="87.7" transform="rotate(-90 244.6 87.7)">6</text>
<text x="247.2" y="87.7" transform="rotate(-90 247.2 87.7)">7</text>
<text x="249.7" y="87.7" transform="rotate(-90 249.7 87.7)">8</text>
<text x="252.2" y="87.7" transform="rotate(-90 252.2 87.7)">9</text>
<text x="254.8" y="87.7" transform="rotate(-90 254.8 87.7)">10</text>
<text x="257.3" y="87.7" transform="rotate(-90 257.3 87.7)">11</text>
<text x="259.9" y="87.7" transform="rotate(-90 259.9 87.7)">12</text>
<text x="262.4" y="87.7" transform="rotate(-90 262.4 87.7)">13</text>
<text x="264.9" y="87.7" transform="rotate(-90 264.9 87.7)">14</text>
<text x="267.5" y="87.7" transform="rotate(-90 267.5 87.7)">15</text>
<text x="270" y="87.7" transform="rotate(-90 270 87.7)">16</text>
<text x="272.6" y="87.7" transform="rotate(-90 272.6 87.7)">17</text>
<text x="275.1" y="87.7" transform="rotate(-90 275.1 87.7)">18</text>
<text x="277.6" y="87.7" transform="rotate(-90 277.6 87.7)">19</text>
<text x="280.2" y="87.7" transform="rotate(-90 280.2 87.7)">20</text>
<text x="118.6" y="92.5" transform="rotate(-90 118.6 92.5)">1</text>
<text x="121.2" y="92.5" transform="rotate(-90 121.2 92.5)">3</text>
<text x="123.7" y="92.5" transform="rotate(-90 123.7 92.5)">5</text>
<text x="126.3" y="92.5" transform="rotate(-90 126.3 92.5)">7</text>
<text x="128.8" y="92.5" transform="rotate(-90 128.8 92.5)">9</text>
<text x="131.3" y="92.5" transform="rotate(-90 131.3 92.5)">11</text>
<text x="133.9" y="92.5" transform="rotate(-90 133.9 92.5)">13</text>
<text x="136.4" y="92.5" transform="rotate(-90 136.4 92.5)">15</text>
<text x="230.7" y="90.1" transform="rotate(-90 230.7 90.1)">1</text>
<text x="233.2" y="90.1" transform="rotate(-90 233.2 90.1)">2</text>
<text x="235.7" y="90.1" transform="rotate(-90 235.7 90.1)">3</text>
<text x="238.3" y="90.1" transform="rotate(-90 238.3 90.1)">4</text>
<text x="240.8" y="90.1" transform="rotate(-90 240.8 90.1)">5</text>
<text x="243.4" y="90.1" transform="rotate(-90 243.4 90.1)">6</text>
<text x="245.9" y="90.1" transform="rotate(-90 245.9 90.1)">7</text>
<text x="248.4" y="90.1" transform="rotate(-90 248.4 90.1)">8</text>
<text x="251" y="90.1" transform="rotate(-90 251 90.1)">9</text>
<text x="253.5" y="91.3" transform="rotate(-90 253.5 91.3)">10</text>
<text x="256.1" y="91.3" transform="rotate(-90 256.1 91.3)">11</text>
<text x="258.6" y="91.3" transform="rotate(-90 258.6 91.3)">12</text>
<text x="261.1" y="91.3" transform="rotate(-90 261.1 91.3)">13</text>
<text x="263.7" y="91.3" transform="rotate(-90 263.7 91.3)">14</text>
<text x="266.2" y="91.3" transform="rotate(-90 266.2 91.3)">15</text>
<text x="268.8" y="91.3" transform="rotate(-90 268.8 91.3)">16</text>
<text x="271.3" y="91.3" transform="rotate(-90 271.3 91.3)">17</text>
<text x="273.8" y="91.3" transform="rotate(-90 273.8 91.3)">18</text>
<text x="276.4" y="91.3" transform="rotate(-90 276.4 91.3)">19</text>
<text x="278.9" y="91.3" transform="rotate(-90 278.9 91.3)">20</text>
<text x="24.7" y="109" transform="rotate(-90 24.7 109)">2</text>
<text x="27.2" y="109" transform="rotate(-90 27.2 109)">4</text>
<text x="29.7" y="109" transform="rotate(-90 29.7 109)">6</text>
<text x="32.3" y="109" transform="rotate(-90 32.3 109)">8</text>
<text x="24.7" y="115.3" transform="rotate(-90 24.7 115.3)">1</text>
<text x="27.2" y="115.3" transform="rotate(-90 27.2 115.3)">3</text>
<text x="29.7" y="115.3" transform="rotate(-90 29.7 115.3)">5</text>
<text x="32.3" y="115.3" transform="rotate(-90 32.3 115.3)">7</text>
<text x="62.8" y="119.1" transform="rotate(-90 62.8 119.1)">1</text>
<text x="65.3" y="119.1" transform="rotate(-90 65.3 119.1)">2</text>
<text x="67.8" y="119.1" transform="rotate(-90 67.8 119.1)">3</text>
<text x="70.4" y="119.1" transform="rotate(-90 70.4 119.1)">4</text>
<text x="72.9" y="119.1" transform="rotate(-90 72.9 119.1)">5</text>
<text x="75.5" y="119.1" transform="rotate(-90 75.5 119.1)">6</text>
<text x="78" y="119.1" transform="rotate(-90 78 119.1)">7</text>
<text x="80.5" y="119.1" transform="rotate(-90 80.5 119.1)">8</text>
<text x="117.4" y="121.7" transform="rotate(-90 117.4 121.7)">2</text>
<text x="119.9" y="121.7" transform="rotate(-90 119.9 121.7)">4</text>
<text x="122.5" y="121.7" transform="rotate(-90 122.5 121.7)">6</text>
<text x="125" y="121.7" transform="rotate(-90 125 121.7)">8</text>
<text x="127.5" y="123" transform="rotate(-90 127.5 123)">10</text>
<text x="130.1" y="123" transform="rotate(-90 130.1 123)">12</text>
<text x="132.6" y="123" transform="rotate(-90 132.6 123)">14</text>
<text x="135.2" y="123" transform="rotate(-90 135.2 123)">16</text>
<text x="158" y="121.7" transform="rotate(-90 158 121.7)">1</text>
<text x="160.6" y="121.7" transform="rotate(-90 160.6 121.7)">2</text>
<text x="163.1" y="121.7" transform="rotate(-90 163.1 121.7)">3</text>
<text x="165.6" y="121.7" transform="rotate(-90 165.6 121.7)">4</text>
<text x="168.2" y="121.7" transform="rotate(-90 168.2 121.7)">5</text>
<text x="170.7" y="121.7" transform="rotate(-90 170.7 121.7)">6</text>
<text x="173.3" y="121.7" transform="rotate(-90 173.3 121.7)">7</text>
<text x="175.8" y="121.7" transform="rotate(-90 175.8 121.7)">8</text>
<text x="178.3" y="121.7" transform="rotate(-90 178.3 121.7)">9</text>
<text x="180.9" y="121.7" transform="rotate(-90 180.9 121.7)">10</text>
<text x="183.4" y="121.7" transform="rotate(-90 183.4 121.7)">11</text>
<text x="186" y="121.7" transform="rotate(-90 186 121.7)">12</text>
<text x="188.5" y="121.7" transform="rotate(-90 188.5 121.7)">13</text>
<text x="191" y="121.7" transform="rotate(-90 191 121.7)">14</text>
<text x="193.6" y="121.7" transform="rotate(-90 193.6 121.7)">15</text>
<text x="196.1" y="121.7" transform="rotate(-90 196.1 121.7)">16</text>
<text x="198.7" y="121.7" transform="rotate(-90 198.7 121.7)">17</text>
<text x="201.2" y="121.7" transform="rotate(-90 201.2 121.7)">18</text>
<text x="203.7" y="121.7" transform="rotate(-90 203.7 121.7)">19</text>
<text x="206.3" y="121.7" transform="rotate(-90 206.3 121.7)">20</text>
<text x="230.7" y="123.1" transform="rotate(-90 230.7 123.1)">1</text>
<text x="231.9" y="120.7" transform="rotate(-90 231.9 120.7)">1</text>
<text x="233.2" y="123.1" transform="rotate(-90 233.2 123.1)">2</text>
<text x="234.5" y="120.7" transform="rotate(-90 234.5 120.7)">2</text>
<text x="235.7" y="123.1" transform="rotate(-90 235.7 123.1)">3</text>
<text x="237" y="120.7" transform="rotate(-90 237 120.7)">3</text>
<text x="238.3" y="123.1" transform="rotate(-90 238.3 123.1)">4</text>
<text x="239.5" y="120.7" transform="rotate(-90 239.5 120.7)">4</text>
<text x="240.8" y="123.1" transform="rotate(-90 240.8 123.1)">5</text>
<text x="242.1" y="120.7" transform="rotate(-90 242.1 120.7)">5</text>
<text x="243.4" y="123.1" transform="rotate(-90 243.4 123.1)">6</text>
<text x="244.6" y="120.7" transform="rotate(-90 244.6 120.7)">6</text>
<text x="245.9" y="123.1" transform="rotate(-90 245.9 123.1)">7</text>
<text x="247.2" y="120.7" transform="rotate(-90 247.2 120.7)">7</text>
<text x="248.4" y="123.1" transform="rotate(-90 248.4 123.1)">8</text>
<text x="249.7" y="120.7" transform="rotate(-90 249.7 120.7)">8</text>
<text x="251" y="123.1" transform="rotate(-90 251 123.1)">9</text>
<text x="252.2" y="120.7" transform="rotate(-90 252.2 120.7)">9</text>
<text x="253.5" y="124.4" transform="rotate(-90 253.5 124.4)">10</text>
<text x="254.8" y="120.7" transform="rotate(-90 254.8 120.7)">10</text>
<text x="256.1" y="124.4" transform="rotate(-90 256.1 124.4)">11</text>
<text x="257.3" y="120.7" transform="rotate(-90 257.3 120.7)">11</text>
<text x="258.6" y="124.4" transform="rotate(-90 258.6 124.4)">12</text>
<text x="259.9" y="120.7" transform="rotate(-90 259.9 120.7)">12</text>
<text x="261.1" y="124.4" transform="rotate(-90 261.1 124.4)">13</text>
<text x="262.4" y="120.7" transform="rotate(-90 262.4 120.7)">13</text>
<text x="263.7" y="124.4" transform="rotate(-90 263.7 124.4)">14</text>
<text x="264.9" y="120.7" transform="rotate(-90 264.9 120.7)">14</text>
<text x="266.2" y="124.4" transform="rotate(-90 266.2 124.4)">15</text>
<text x="267.5" y="120.7" transform="rotate(-90 267.5 120.7)">15</text>
<text x="268.8" y="124.4" transform="rotate(-90 268.8 124.4)">16</text>
<text x="270" y="120.7" transform="rotate(-90 270 120.7)">16</text>
<text x="271.3" y="124.4" transform="rotate(-90 271.3 124.4)">17</text>
<text x="272.6" y="120.7" transform="rotate(-90 272.6 120.7)">17</text>
<text x="273.8" y="124.4" transform="rotate(-90 273.8 124.4)">18</text>
<text x="275.1" y="120.7" transform="rotate(-90 275.1 120.7)">18</text>
<text x="276.4" y="124.4" transform="rotate(-90 276.4 124.4)">19</text>
<text x="277.6" y="120.7" transform="rotate(-90 277.6 120.7)">19</text>
<text x="278.9" y="124.4" transform="rotate(-90 278.9 124.4)">20</text>
<text x="280.2" y="120.7" transform="rotate(-90 280.2 120.7)">20</text>
<text x="117.4" y="128" transform="rotate(-90 117.4 128)">1</text>
<text x="119.9" y="128" transform="rotate(-90 119.9 128)">3</text>
<text x="122.5" y="128" transform="rotate(-90 122.5 128)">5</text>
<text x="125" y="128" transform="rotate(-90 125 128)">7</text>
<text x="127.5" y="128" transform="rotate(-90 127.5 128)">9</text>
<text x="130.1" y="128" transform="rotate(-90 130.1 128)">11</text>
<text x="132.6" y="128" transform="rotate(-90 132.6 128)">13</text>
<text x="135.2" y="128" transform="rotate(-90 135.2 128)">15</text>
<text x="167.9" y="142.3" transform="rotate(-90 167.9 142.3)">5</text>
<text x="170.5" y="142.3" transform="rotate(-90 170.5 142.3)">4</text>
<text x="195.9" y="142.3" transform="rotate(-90 195.9 142.3)">5</text>
<text x="198.4" y="142.3" transform="rotate(-90 198.4 142.3)">4</text>
<text x="164.7" y="149.4">1</text>
<text x="169.2" y="148.5" transform="rotate(-90 169.2 148.5)">GND</text>
<text x="171.7" y="148.5" transform="rotate(-90 171.7 148.5)">GND</text>
<text x="192.6" y="149.4">1</text>
<text x="197.1" y="148.5" transform="rotate(-90 197.1 148.5)">GND</text>
<text x="199.7" y="148.5" transform="rotate(-90 199.7 148.5)">GND</text>
<text x="256.3" y="146.6">1</text>
<text x="256.3" y="149.1">3</text>
<text x="262.6" y="146.6">2</text>
<text x="262.6" y="149.1">4</text>
<text x="167.1" y="150.6">SIG</text>
<text x="195" y="150.6">SIG</text>
<text x="256.3" y="151.7">5</text>
<text x="256.3" y="154.2">7</text>
<text x="262.6" y="151.7">6</text>
<text x="262.6" y="154.2">8</text>
<text x="167.9" y="159.1" transform="rotate(-90 167.9 159.1)">2</text>
<text x="169.2" y="156.8" transform="rotate(-90 169.2 156.8)">GND</text>
<text x="170.5" y="159.1" transform="rotate(-90 170.5 159.1)">3</text>
<text x="171.7" y="156.8" transform="rotate(-90 171.7 156.8)">GND</text>
<text x="195.9" y="159.1" transform="rotate(-90 195.9 159.1)">2</text>
<text x="197.1" y="156.8" transform="rotate(-90 197.1 156.8)">GND</text>
<text x="198.4" y="159.1" transform="rotate(-90 198.4 159.1)">3</text>
<text x="199.7" y="156.8" transform="rotate(-90 199.7 156.8)">GND</text>
</g>
</svg>
